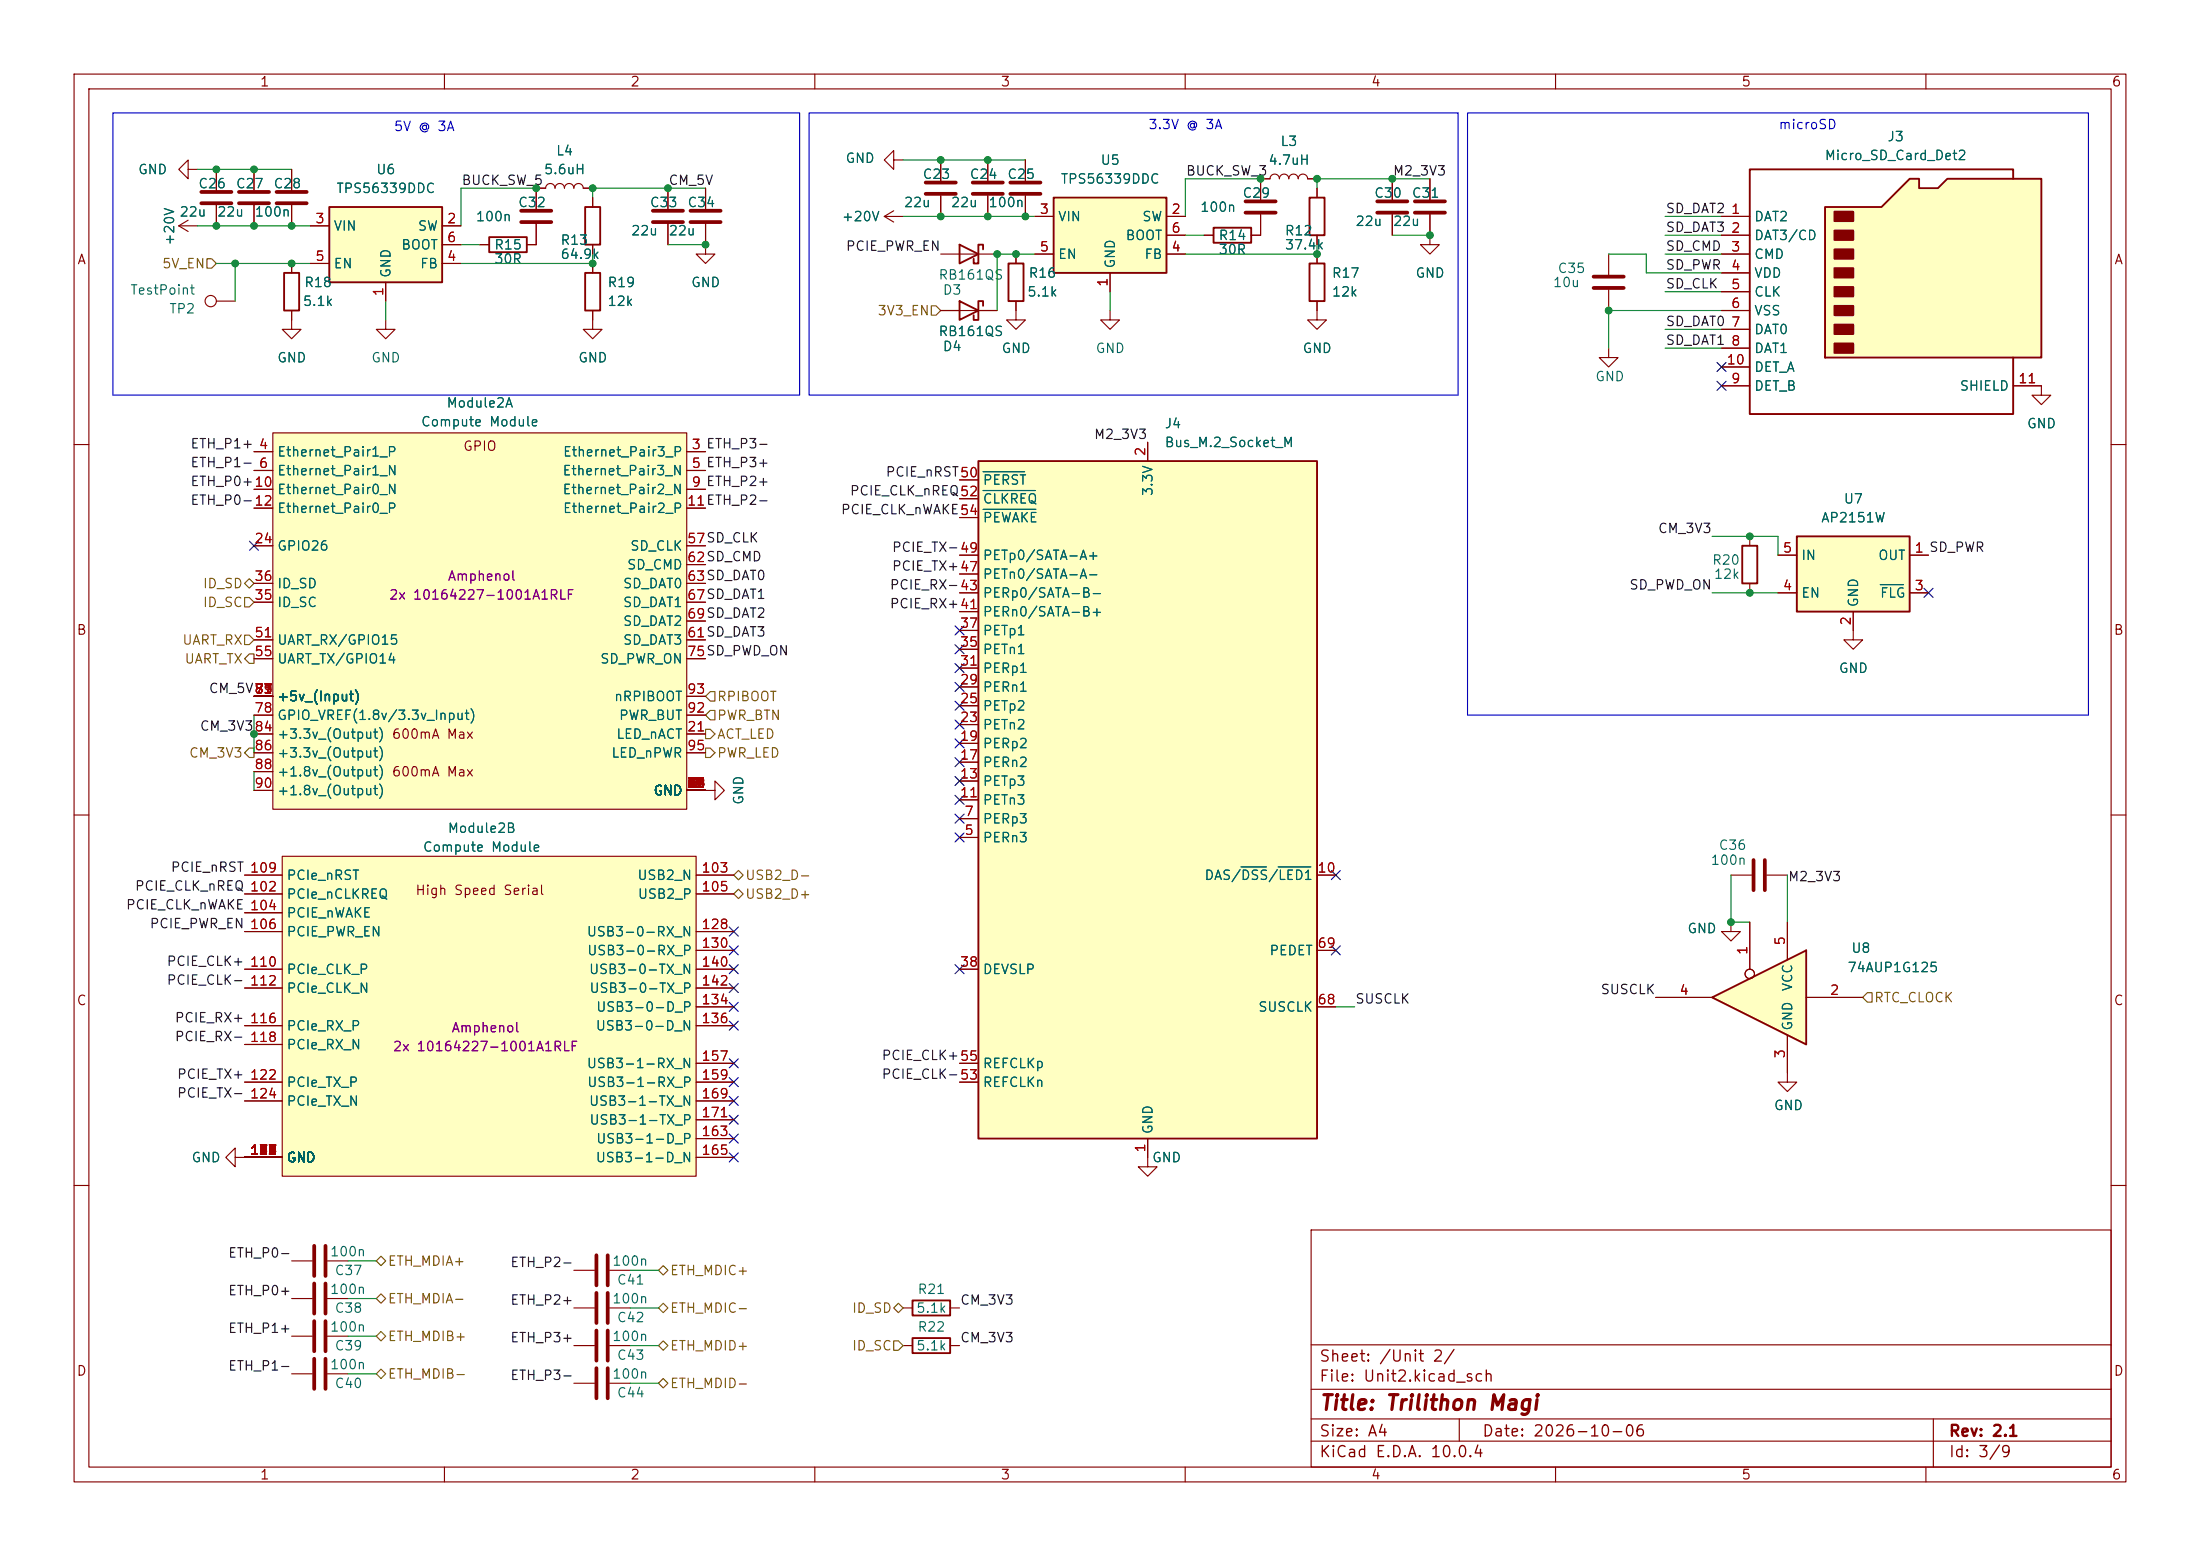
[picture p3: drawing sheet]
<svg xmlns="http://www.w3.org/2000/svg" width="297mm" height="210mm" viewBox="0 0 297 210" stroke-linecap="round" stroke-linejoin="round" font-family="sans-serif">
<g fill="none" stroke="#840000" stroke-width=".15">
<path d="M10 10h277v190h-277zM12 12h273v186h-273zM60 10v2M110 10v2M160 10v2M210 10v2M260 10v2M10 60h2M285 60h2M10 110h2M233.7 118.1h2.8M238.5 118.1h2.8"/>
<path d="M285 110h2M10 160h2M177 166h108v32h-108zM285 160h2M60 198v2M110 198v2M160 198v2M177 194.5h108M177 191.5h108M177 187.5h108M177 181.5h108M197 191.5v3"/>
<path d="M210 198v2M260 198v2M261 191.5v6.5"/>
</g>
<path d="M236.7 116.1v4M238.3 116.1v4" fill="none" stroke="#840000" stroke-width=".51"/>
<path d="M142.2 26.7h15.3v10.1h-15.3z" fill="#ffffc2"/>
<path d="M136.1 35.6h2.1v5h-2.1zM142.2 26.7h15.3v10.1h-15.3zM176.8 35.6h2v5h-2z" fill="none" stroke="#840000" stroke-width=".25"/>
<g fill="none" stroke="#840000" stroke-width=".15">
<path d="M137.2 34.3v1.3M138.4 21.6v2.8M138.4 26.4v2.8M139.7 29.2h2.5M139.7 34.3h2.5M149.9 36.8v2.6M157.5 29.2h2.5M157.5 34.3h2.5M157.5 31.8h2.5M170.2 24.1h1.2a.64 .64 0 0 1 .7-.6 .64 .64 0 0 1 .6 .6 .64 .64 0 0 1 .7-.6 .64 .64 0 0 1 .6 .6 .64 .64 0 0 1 .6-.6 .64 .64 0 0 1 .7 .6 .64 .64 0 0 1 .6-.6 .64 .64 0 0 1 .6 .6h1.3M177.8 34.3v1.3M188 24.1v2.8"/>
<path d="M188 29v2.8M193 29v4h1.3l-1.3 1.3-1.2-1.3h1.2M193 24.1v2.8M137.2 40.6v2.6h1.2l-1.2 1.3-1.3-1.3h1.3M149.9 41.9v1.3h1.2l-1.2 1.3-1.3-1.3h1.3M177.8 40.6v2.6h1.3l-1.3 1.3-1.3-1.3h1.3M233.7 124.5v1.2h1.2l-1.2 1.3-1.3-1.3h1.3M39.4 170.2h2.8M39.4 175.3h2.8M44.2 170.2h2.8M44.2 175.3h2.8"/>
</g>
<path d="M136.4 24.6h4.1M136.4 26.2h4.1M185.9 27.2h4.1M185.9 28.7h4.1M191 27.2h4.1M191 28.7h4.1M42.4 168.1v4.1M42.4 173.2v4.1M43.9 168.1v4.1M43.9 173.2v4.1" fill="none" stroke="#840000" stroke-width=".51"/>
<path d="M231.1 134.6l12.7-6.3v12.7z" fill="#ffffc2"/>
<path d="M231.1 134.6l12.7-6.3v12.7z" fill="none" stroke="#840000" stroke-width=".25"/>
<g fill="none" stroke="#840000" stroke-width=".15">
<path d="M223.5 134.6h7.6M236.2 124.5v6.3M241.3 139.7v6.4h1.3l-1.3 1.2-1.3-1.2h1.3M241.3 124.5v5M243.8 134.6h7.7M154.9 156.2v1.3h1.3l-1.3 1.3-1.2-1.3h1.2M77.5 171.5h2.8M77.5 176.5h2.8M82.3 171.5h2.8M82.3 176.5h2.8M77.5 181.6h2.8M77.5 186.7h2.8"/>
<path d="M82.3 181.6h2.8M82.3 186.7h2.8"/>
<circle cx="236.2" cy="131.4" r=".63"/>
</g>
<path d="M80.5 169.4v4.1M80.5 174.5v4.1M80.5 179.6v4M82 169.4v4.1M82 174.5v4.1M82 179.6v4M80.5 184.7v4M82 184.7v4" fill="none" stroke="#840000" stroke-width=".51"/>
<path d="M132.1 62.2h45.7v91.5h-45.7z" fill="#ffffc2"/>
<path d="M66 32h5.1v2h-5.1zM79 27.9h2v5.1h-2zM79 36.8h2v5.1h-2zM129.5 33l2.6 1.3-2.6 1.3zM132.7 33.7v-.7h-.6v2.6h-.7v-.7M129.5 40.6l2.6 1.3-2.6 1.3zM132.7 41.3v-.7h-.6v2.6h-.7v-.7M132.1 62.2h45.7v91.5h-45.7zM123.2 175.5h5.1v2h-5.1zM123.2 180.6h5.1v2h-5.1z" fill="none" stroke="#840000" stroke-width=".25"/>
<g fill="none" stroke="#840000" stroke-width=".15">
<path d="M25.4 22.9v-1.3l-1.3 1.3 1.3 1.2v-1.2h1.3M64.8 33h1.2M72.4 30.2v2.8h-1.3M72.4 25.4v2.8M80 26.7v1.2M80 33v1.3M80 35.6v1.2M90.2 25.4v2.8M90.2 30.2v2.8M95.2 30.2v4.1h1.3l-1.3 1.3-1.2-1.3h1.2M95.2 25.4v2.8M119.4 29.2l1.2 .8"/>
<path d="M119.4 29.2h2.5M120.6 21.6v-1.3l-1.2 1.3 1.2 1.3v-1.3h1.3M120.6 28.4l-1.2 .8M127 34.3h7.6M127 21.6v2.8M127 26.4v2.8M133.3 21.6v2.8M133.3 26.4v2.8M80 41.9v1.3M127 41.9h7.6M154.9 59.7v2.5M129.5 77.5h2.6"/>
<path d="M129.5 74.9h2.6M129.5 64.8h2.6M129.5 67.3h2.6M129.5 69.9h2.6M129.5 97.8h2.6M129.5 95.3h2.6M129.5 92.7h2.6M129.5 90.2h2.6M129.5 87.6h2.6M129.5 85.1h2.6M129.5 82.6h2.6M129.5 80h2.6"/>
<path d="M129.5 113h2.6M129.5 110.5h2.6M129.5 108h2.6M129.5 105.4h2.6M129.5 102.9h2.6M129.5 100.3h2.6M177.8 118.1h2.5M129.5 130.8h2.6M177.8 135.9h2.5M177.8 128.3h2.5M129.5 146.1h2.6M129.5 143.5h2.6"/>
<path d="M154.9 153.7v2.5M121.9 176.5h1.3M128.3 176.5h1.2M39.4 185.4h2.8M39.4 180.3h2.8M44.2 185.4h2.8M44.2 180.3h2.8M121.9 181.6h1.3M128.3 181.6h1.2"/>
</g>
<path d="M132.7 63.7h5.6M132.7 66.2h7.1M132.7 68.7h7.1M167.5 117h3.5M172.6 117h4.4" fill="none" stroke="#006464" stroke-width=".15"/>
<g fill="none" stroke="#840000" stroke-width=".51">
<path d="M70.4 28.4h4M70.4 30h4M88.1 28.4h4.1M88.1 30h4.1M93.2 28.4h4.1M93.2 30h4.1M125 24.6h4M125 26.2h4M131.3 24.6h4.1M131.3 26.2h4.1M42.4 178.3v4.1M43.9 178.3v4.1"/>
<path d="M42.4 183.4v4.1M43.9 183.4v4.1"/>
</g>
<path d="M38.1 115.6h55.9v43.2h-55.9z" fill="#ffffc2"/>
<g fill="none" stroke="#840000" stroke-width=".15">
<path d="M162.6 31.8h1.2M170.2 29v2.8h-1.3M170.2 24.1v2.8M177.8 25.4v1.3M177.8 31.8v1.2M80 43.2v1.3h1.3l-1.3 1.2-1.3-1.2h1.3M236.2 72.4v1.3M236.2 78.7v1.3M250.2 85.1v1.3h1.3l-1.3 1.2-1.3-1.2h1.3M33 118.1h5.1M38.1 115.6h55.9v43.2h-55.9zM94 118.1h5.1"/>
<path d="M33 120.7h5.1M33 123.2h5.1M33 125.7h5.1M33 130.8h5.1M33 133.4h5.1M33 138.4h5.1M94 120.7h5.1M94 125.7h5.1M94 130.8h5.1M94 133.4h5.1M94 138.4h5.1M94 128.3h5.1"/>
<path d="M94 135.9h5.1M31.7 156.2v-1.3l-1.2 1.3 1.2 1.3v-1.3h6.4M33 141h5.1M33 146.1h5.1M33 148.6h5.1M94 156.2h5.1M94 146.1h5.1M94 148.6h5.1M94 143.5h5.1M94 153.7h5.1M94 151.1h5.1"/>
</g>
<path d="M163.8 30.7h5.1v2.1h-5.1zM176.8 26.7h2v5.1h-2zM235.2 73.7h2v5h-2z" fill="none" stroke="#840000" stroke-width=".25"/>
<path d="M168.1 27.2h4.1M168.1 28.7h4.1" fill="none" stroke="#840000" stroke-width=".51"/>
<path d="M242.6 72.4h15.2v10.2h-15.2z" fill="#ffffc2"/>
<path d="M242.6 72.4h15.2v10.2h-15.2z" fill="none" stroke="#840000" stroke-width=".25"/>
<g fill="none" stroke="#840000" stroke-width=".15">
<path d="M34.3 22.9v2.8M34.3 27.7v2.8M217.2 34.3v2.8M217.2 39.1v2.8M29.2 40.6h2.5M217.2 47v1.3h1.2l-1.2 1.2-1.3-1.2h1.3M275.6 52.1v1.2h1.3l-1.3 1.3-1.3-1.3h1.3M240 74.9h2.6M257.8 74.9h2.5M240 80h2.6M250.2 82.6v2.5M257.8 80h2.5"/>
<circle cx="28.4" cy="40.6" r=".76"/>
</g>
<path d="M253.8 78.9h3.2" fill="none" stroke="#006464" stroke-width=".15"/>
<path d="M32.3 25.9h4M32.3 27.4h4M215.1 37.3h4.1M215.1 38.9h4.1" fill="none" stroke="#840000" stroke-width=".51"/>
<path d="M246.4 27.9h7.6l3.8-3.8h1.3v1.3h2.5l1.3-1.3h12.7v24.2h-29.2z" fill="#ffffc2"/>
<path d="M246.4 27.9h7.6l3.8-3.8h1.3v1.3h2.5l1.3-1.3h12.7v24.2h-29.2zM271.8 24.1v-1.2h-35.6v33h35.6v-7.6" fill="none" stroke="#840000" stroke-width=".25"/>
<g fill="#840000" stroke="#840000" stroke-width=".25">
<path d="M247.6 28.6h2.6v1.2h-2.6z"/>
<path d="M247.6 31.1h2.6v1.3h-2.6z"/>
<path d="M247.6 33.7h2.6v1.2h-2.6z"/>
<path d="M247.6 36.2h2.6v1.3h-2.6z"/>
<path d="M247.6 38.7h2.6v1.3h-2.6z"/>
<path d="M247.6 41.3h2.6v1.2h-2.6z"/>
<path d="M247.6 43.8h2.6v1.3h-2.6z"/>
<path d="M247.6 46.4h2.6v1.2h-2.6z"/>
</g>
<g fill="none" stroke="#840000" stroke-width=".15">
<path d="M24.1 30.5l1.3 .7M24.1 30.5h2.6M25.4 29.7l-1.3 .8M39.4 22.9v2.8M39.4 27.7v2.8M72.4 25.4h1.3a.64 .64 0 0 1 .6-.6 .64 .64 0 0 1 .6 .6 .64 .64 0 0 1 .7-.6 .64 .64 0 0 1 .6 .6 .64 .64 0 0 1 .6-.6 .64 .64 0 0 1 .7 .6 .64 .64 0 0 1 .6-.6 .64 .64 0 0 1 .6 .6h1.3M232.4 29.2h3.8M232.4 31.8h3.8M232.4 34.3h3.8M232.4 36.8h3.8M232.4 39.4h3.8M39.4 43.2v1.3h1.2l-1.2 1.2-1.3-1.2h1.3"/>
<path d="M52.1 43.2v1.3h1.2l-1.2 1.2-1.3-1.2h1.3M232.4 41.9h3.8M232.4 44.5h3.8M232.4 47h3.8M232.4 52.1h3.8M232.4 49.5h3.8M271.8 52.1h3.8M95.2 106.7h1.3v1.3l1.3-1.3-1.3-1.3v1.3"/>
</g>
<path d="M37.3 25.9h4.1M37.3 27.4h4.1" fill="none" stroke="#840000" stroke-width=".51"/>
<path d="M36.8 58.4h55.9v50.8h-55.9z" fill="#ffffc2"/>
<g fill="none" stroke="#840000" stroke-width=".15">
<path d="M29.2 22.9v2.8M29.2 27.7v2.8M39.4 35.6v1.2M36.8 58.4h55.9v50.8h-55.9zM39.4 41.9v1.3M34.3 61h2.5M34.3 63.5h2.5M34.3 66h2.5M34.3 68.6h2.5M34.3 73.7h2.5M34.3 78.7h2.5M92.7 61h2.5"/>
<path d="M92.7 63.5h2.5M92.7 66h2.5M92.7 68.6h2.5M92.7 73.7h2.5M92.7 78.7h2.5M92.7 76.2h2.5M34.3 99.1h2.5M34.3 81.3h2.5M34.3 86.4h2.5M34.3 88.9h2.5M34.3 94h2.5M34.3 96.5h2.5"/>
<path d="M92.7 99.1h2.5M92.7 81.3h2.5M92.7 86.4h2.5M92.7 88.9h2.5M92.7 83.8h2.5M92.7 94h2.5M92.7 96.5h2.5M34.3 106.7h2.5M34.3 101.6h2.5M34.3 104.1h2.5M92.7 106.7h2.5M92.7 101.6h2.5"/>
</g>
<path d="M27.2 25.9h4M27.2 27.4h4" fill="none" stroke="#840000" stroke-width=".51"/>
<path d="M38.4 36.8h2v5.1h-2z" fill="none" stroke="#840000" stroke-width=".25"/>
<path d="M44.4 27.9h15.3v10.2h-15.3z" fill="#ffffc2"/>
<path d="M44.4 27.9h15.3v10.2h-15.3z" fill="none" stroke="#840000" stroke-width=".25"/>
<g fill="none" stroke="#840000" stroke-width=".15">
<path d="M29.2 22.9v2.8M29.2 27.7v2.8M34.3 22.9v2.8M34.3 27.7v2.8M39.4 22.9v2.8M39.4 27.7v2.8M39.4 35.6v1.2M41.9 30.5h2.5M41.9 35.6h2.5M52.1 38.1v2.5M59.7 30.5h2.5M59.7 35.6h2.5"/>
<path d="M59.7 33h2.5M64.8 33h1.2M72.4 30.2v2.8h-1.3M73.7 25.4h-1.3v2.8M78.7 25.4h1.3M80 26.7v1.2M80 33v1.3M80 35.6v1.2M90.2 25.4v2.8M90.2 30.2v2.8M95.2 25.4v2.8M95.2 30.2v2.8"/>
<path d="M127 21.6v2.8M127 26.4v2.8M133.3 21.6v2.8M133.3 26.4v2.8M137.2 34.3v1.3M138.4 21.6v2.8M138.4 26.4v2.8M139.7 29.2h2.5M139.7 34.3h2.5M149.9 36.8v2.6M157.5 29.2h2.5M157.5 31.8h2.5"/>
<path d="M157.5 34.3h2.5M162.6 31.8h1.2M170.2 29v2.8h-1.3M171.4 24.1h-1.2v2.8M176.5 24.1h1.3M177.8 25.4v1.3M177.8 31.8v1.2M177.8 34.3v1.3M188 24.1v2.8M188 29v2.8M193 24.1v2.8M193 29v2.8"/>
<path d="M232.4 29.2h3.8M232.4 31.8h3.8M232.4 34.3h3.8M232.4 36.8h3.8M232.4 39.4h3.8M39.4 41.9v1.3M80 41.9v1.3M127 41.9h2.5M132.1 41.9h2.5M137.2 40.6v1.3M154.9 59.7v2.5M177.8 40.6v1.3"/>
<path d="M232.4 41.9h3.8M232.4 44.5h3.8M232.4 47h3.8M232.4 52.1h3.8M232.4 49.5h3.8M271.8 52.1h3.8M34.3 61h2.5M34.3 63.5h2.5M34.3 66h2.5M34.3 68.6h2.5M34.3 73.7h2.5M34.3 78.7h2.5"/>
<path d="M92.7 61h2.5M92.7 63.5h2.5M92.7 66h2.5M92.7 68.6h2.5M92.7 73.7h2.5M92.7 78.7h2.5M92.7 76.2h2.5M129.5 74.9h2.6M129.5 77.5h2.6M129.5 64.8h2.6M129.5 67.3h2.6M129.5 69.9h2.6"/>
<path d="M240 74.9h2.6M257.8 74.9h2.5M34.3 99.1h2.5M34.3 81.3h2.5M34.3 86.4h2.5M34.3 88.9h2.5M34.3 94h2.5M34.3 96.5h2.5M92.7 99.1h2.5M92.7 81.3h2.5M92.7 86.4h2.5M92.7 88.9h2.5"/>
<path d="M92.7 83.8h2.5M92.7 94h2.5M92.7 96.5h2.5M129.5 80h2.6M129.5 97.8h2.6M129.5 95.3h2.6M129.5 92.7h2.6M129.5 90.2h2.6M129.5 87.6h2.6M129.5 85.1h2.6M129.5 82.6h2.6M240 80h2.6"/>
<path d="M250.2 82.6v2.5M257.8 80h2.5M33 118.1h5.1M34.3 106.7h2.5M34.3 101.6h2.5M34.3 104.1h2.5M92.7 106.7h2.5M92.7 101.6h2.5M94 118.1h5.1M129.5 113h2.6M129.5 110.5h2.6M129.5 108h2.6"/>
<path d="M129.5 105.4h2.6M129.5 102.9h2.6M129.5 100.3h2.6M177.8 118.1h2.5M33 130.8h5.1M33 120.7h5.1M33 123.2h5.1M33 125.7h5.1M33 133.4h5.1M33 138.4h5.1M94 130.8h5.1M94 135.9h5.1"/>
<path d="M94 128.3h5.1M94 120.7h5.1M94 125.7h5.1M94 133.4h5.1M94 138.4h5.1M129.5 130.8h2.6M177.8 135.9h2.5M177.8 128.3h2.5M223.5 134.6h7.6M236.2 124.5v6.3M241.3 124.5v5M241.3 139.7v5.1"/>
<path d="M243.8 134.6h7.7M33 146.1h5.1M33 156.2h5.1M33 141h5.1M33 148.6h5.1M94 146.1h5.1M94 143.5h5.1M94 156.2h5.1M94 148.6h5.1M94 153.7h5.1M94 151.1h5.1M129.5 146.1h2.6"/>
<path d="M129.5 143.5h2.6M154.9 153.7v2.5"/>
<circle cx="236.2" cy="131.4" r=".63"/>
</g>
<g fill="none" stroke="#725600" stroke-width=".15">
<path d="M27.9 34.9h.7l.6 .7-.6 .6h-.7zM125.7 41.3h.7l.6 .6-.6 .6h-.7zM33 78.7l.7-.6 .6 .6-.6 .7zM33 85.7h.7l.6 .7-.6 .6h-.7zM33 80.6h.7l.6 .7-.6 .6h-.7zM33.7 88.3h.6v1.2h-.6l-.7-.6zM95.2 98.4h.7l.6 .7-.6 .6h-.7zM95.9 93.3h.6v1.3h-.6l-.7-.6zM95.9 95.9h.6v1.3h-.6l-.7-.7zM33.7 101h.6v1.2h-.6l-.7-.6zM95.2 101h.7l.6 .6-.6 .6h-.7zM99.1 118.1l.6-.6 .6 .6-.6 .6z"/>
<path d="M99.1 120.7l.6-.7 .6 .7-.6 .6zM252.1 134h.6v1.3h-.6l-.6-.7zM50.8 170.2l.6-.7 .7 .7-.7 .6zM50.8 175.3l.6-.7 .7 .7-.7 .6zM88.9 171.5l.6-.7 .7 .7-.7 .6zM88.9 176.5l.6-.6 .7 .6-.7 .7zM120.6 176.5l.7-.6 .6 .6-.6 .7zM50.8 180.3l.6-.6 .7 .6-.7 .7zM50.8 185.4l.6-.6 .7 .6-.7 .7zM88.9 186.7l.6-.6 .7 .6-.7 .6zM88.9 181.6l.6-.6 .7 .6-.7 .6zM120.6 181h.7l.6 .6-.6 .6h-.7z"/>
</g>
<g fill="none" stroke="#009600" stroke-width=".15">
<path d="M26.7 30.5h15.2M26.7 22.9h12.7M29.2 35.6h12.7M31.7 35.6v5M62.2 33h2.6M72.4 25.4h-10.2v5.1M80 34.3v1.3h-17.8M90.2 33h5M95.2 25.4h-15.2v1.3M121.9 29.2h17.8M121.9 21.6h16.5M139.7 34.3h-5.1v7.6"/>
<path d="M149.9 39.4v2.5M160 31.8h2.6M170.2 24.1h-10.2v5.1M177.8 33v1.3h-17.8M188 31.8h5M193 24.1h-15.2v1.3M217.2 34.3h5v2.5h10.2M224.8 31.8h7.6M224.8 29.2h7.6M224.8 34.3h7.6M224.8 39.4h7.6M52.1 40.6v2.6"/>
<path d="M224.8 47h7.6M224.8 44.5h7.6M232.4 41.9h-15.2v5.1M231.1 72.4h8.9v2.5M34.3 96.5v5.1M231.1 80h8.9M34.3 104.1v2.6M233.7 118.1v6.4h2.5M241.3 118.1v6.4M180.3 135.9h2.6M47 170.2h3.8M47 175.3h3.8"/>
<path d="M85.1 171.5h3.8M85.1 176.5h3.8M47 180.3h3.8M47 185.4h3.8M85.1 181.6h3.8M85.1 186.7h3.8"/>
</g>
<g fill="none" stroke="#000084" stroke-width=".15">
<path d="M231.8 48.9l1.2 1.2M231.8 51.5l1.2 1.2M233 48.9l-1.2 1.2M233 51.5l-1.2 1.2M33.7 73.1l1.2 1.2M34.9 73.1l-1.2 1.2M259.7 79.4l1.3 1.2M261 79.4l-1.3 1.2M128.9 97.2l1.2 1.2M128.9 87l1.2 1.2M128.9 92.1l1.2 1.2M128.9 94.6l1.2 1.3"/>
<path d="M128.9 89.6l1.2 1.2M128.9 84.5l1.2 1.2M128.9 99.7l1.2 1.2M130.1 97.2l-1.2 1.2M130.1 87l-1.2 1.2M130.1 92.1l-1.2 1.2M130.1 94.6l-1.2 1.3M130.1 89.6l-1.2 1.2M130.1 84.5l-1.2 1.2M130.1 99.7l-1.2 1.2M128.9 112.4l1.2 1.2M128.9 109.9l1.2 1.2"/>
<path d="M128.9 102.3l1.2 1.2M128.9 104.8l1.2 1.2M128.9 107.3l1.2 1.3M130.1 102.3l-1.2 1.2M130.1 112.4l-1.2 1.2M130.1 107.3l-1.2 1.3M130.1 109.9l-1.2 1.2M130.1 104.8l-1.2 1.2M179.7 117.5l1.2 1.2M180.9 117.5l-1.2 1.2M98.5 127.7l1.2 1.2M98.5 132.7l1.2 1.3"/>
<path d="M98.5 130.2l1.2 1.2M98.5 125.1l1.2 1.2M98.5 135.3l1.2 1.2M98.5 137.8l1.2 1.2M99.7 127.7l-1.2 1.2M99.7 125.1l-1.2 1.2M99.7 130.2l-1.2 1.2M99.7 132.7l-1.2 1.3M99.7 135.3l-1.2 1.2M99.7 137.8l-1.2 1.2M128.9 130.2l1.2 1.2M130.1 130.2l-1.2 1.2"/>
<path d="M179.7 127.7l1.2 1.2M180.9 127.7l-1.2 1.2M98.5 148l1.2 1.2M98.5 155.6l1.2 1.2M98.5 153.1l1.2 1.2M98.5 150.5l1.2 1.2M98.5 142.9l1.2 1.2M98.5 145.4l1.2 1.3M99.7 148l-1.2 1.2M99.7 155.6l-1.2 1.2M99.7 153.1l-1.2 1.2M99.7 150.5l-1.2 1.2"/>
<path d="M99.7 142.9l-1.2 1.2M99.7 145.4l-1.2 1.3"/>
</g>
<path d="M15.2 15.2h92.7v38.1h-92.7zM109.2 15.2h87.6v38.1h-87.6zM198.1 15.2h83.8v81.3h-83.8z" fill="none" stroke="#0000c2" stroke-width=".15"/>
<path d="M132.7 63.7h5.6M132.7 66.2h7.1M132.7 68.7h7.1M253.8 78.9h3.2M167.5 117h3.5M172.6 117h4.4" fill="none" stroke="#006464" stroke-width=".15"/>
<g fill="#009600" stroke="#009600" stroke-width=".14">
<circle cx="217.2" cy="41.9" r=".46"/>
<circle cx="170.2" cy="24.1" r=".46"/>
<circle cx="177.8" cy="24.1" r=".46"/>
<circle cx="177.8" cy="34.3" r=".46"/>
<circle cx="188" cy="24.1" r=".46"/>
<circle cx="193" cy="31.8" r=".46"/>
<circle cx="236.2" cy="80" r=".46"/>
<circle cx="236.2" cy="72.4" r=".46"/>
<circle cx="233.7" cy="124.5" r=".46"/>
<circle cx="133.3" cy="21.6" r=".46"/>
<circle cx="138.4" cy="29.2" r=".46"/>
<circle cx="134.6" cy="34.3" r=".46"/>
<circle cx="133.3" cy="29.2" r=".46"/>
<circle cx="137.2" cy="34.3" r=".46"/>
<circle cx="80" cy="35.6" r=".46"/>
<circle cx="80" cy="25.4" r=".46"/>
<circle cx="90.2" cy="25.4" r=".46"/>
<circle cx="127" cy="21.6" r=".46"/>
<circle cx="95.2" cy="33" r=".46"/>
<circle cx="127" cy="29.2" r=".46"/>
<circle cx="72.4" cy="25.4" r=".46"/>
<circle cx="34.3" cy="99.1" r=".46"/>
<circle cx="31.7" cy="35.6" r=".46"/>
<circle cx="34.3" cy="30.5" r=".46"/>
<circle cx="39.4" cy="35.6" r=".46"/>
<circle cx="39.4" cy="30.5" r=".46"/>
<circle cx="29.2" cy="30.5" r=".46"/>
<circle cx="29.2" cy="22.9" r=".46"/>
<circle cx="34.3" cy="22.9" r=".46"/>
</g>
<text font-size="2" fill="#840000" x="178" y="190.8">Title: Trilithon Magi</text>
<g font-size="1.5" fill="#840000">
<text x="178" y="184.2">Sheet: /Unit 2/</text>
<text x="178" y="186.9">File: Unit2.kicad_sch</text>
<text x="178" y="197.1">KiCad E.D.A. 10.0.4</text>
<text x="178" y="194.3">Size: A4</text>
<text x="200" y="194.3">Date: 2026-10-06</text>
<text x="263" y="194.3">Rev: 2.1</text>
<text x="263" y="197.1">Id: 3/9</text>
</g>
<g font-size="1.3" fill="#840000">
<text x="35" y="12">1</text>
<text x="85" y="12">2</text>
<text x="135" y="12">3</text>
<text x="185" y="12">4</text>
<text x="235" y="12">5</text>
<text x="285" y="12">6</text>
<text x="10.3" y="36">A</text>
<text x="285.3" y="36">A</text>
<text x="62.4" y="61.2">GPIO</text>
<text x="10.3" y="86">B</text>
<text x="285.3" y="86">B</text>
<text x="56" y="121.1">High Speed Serial</text>
<text x="10.3" y="136">C</text>
<text x="285.3" y="136">C</text>
<text x="10.3" y="186">D</text>
<text x="285.3" y="186">D</text>
<text x="35" y="200">1</text>
<text x="85" y="200">2</text>
<text x="135" y="200">3</text>
<text x="185" y="200">4</text>
<text x="235" y="200">5</text>
<text x="285" y="200">6</text>
</g>
<g font-size="1.3" fill="#0000c2">
<text x="154.9" y="17.8">3.3V @ 3A</text>
<text x="240" y="17.8">microSD</text>
<text x="53.1" y="18">5V @ 3A</text>
</g>
<g font-size="1.3" fill="#006464">
<text x="18.6" y="23.8">GND</text>
<text x="50.7" y="23.8">U6</text>
<text x="73.3" y="23.8">5.6uH</text>
<text x="75" y="21.3">L4</text>
<text x="114.1" y="22.3">GND</text>
<text x="148.5" y="22.6">U5</text>
<text x="171.1" y="22.6">4.7uH</text>
<text x="172.8" y="20">L3</text>
<text x="246.2" y="21.9">Micro_SD_Card_Det2</text>
<text x="254.7" y="19.4">J3</text>
<text x="24.1" y="29.5">22u</text>
<text x="26.7" y="25.7">C26</text>
<text x="29.2" y="29.5">22u</text>
<text x="31.8" y="25.7">C27</text>
<text x="34.3" y="29.5">100n</text>
<text x="36.8" y="25.7">C28</text>
<text x="45.3" y="26.4">TPS56339DDC</text>
<text x="69.9" y="28.3">C32</text>
<text x="87.6" y="28.3">C33</text>
<text x="92.7" y="28.3">C34</text>
<text x="121.9" y="28.3">22u</text>
<text x="124.5" y="24.5">C23</text>
<text x="128.3" y="28.3">22u</text>
<text x="130.8" y="24.5">C24</text>
<text x="133.4" y="28.3">100n</text>
<text x="135.9" y="24.5">C25</text>
<text x="143.1" y="25.1">TPS56339DDC</text>
<text x="161.9" y="28.9">100n</text>
<text x="167.6" y="27">C29</text>
<text x="185.4" y="27">C30</text>
<text x="190.5" y="27">C31</text>
<text x="23.8" y="33.2" transform="rotate(-90 23.8 33.2)">+20V</text>
<text x="45" y="31.5">VIN</text>
<text x="54.1" y="34">BOOT</text>
<text x="56.3" y="31.5">SW</text>
<text x="64.1" y="30.2">100n</text>
<text x="66.6" y="34">R15</text>
<text x="66.6" y="35.9">30R</text>
<text x="75.6" y="33.4">R13</text>
<text x="75.6" y="35.3">64.9k</text>
<text x="85.1" y="32.1">22u</text>
<text x="90.2" y="32.1">22u</text>
<text x="113.5" y="30.2">+20V</text>
<text x="142.7" y="30.2">VIN</text>
<text x="142.7" y="35.3">EN</text>
<text x="151.9" y="32.7">BOOT</text>
<text x="154.1" y="30.2">SW</text>
<text x="154.4" y="35.3">FB</text>
<text x="164.4" y="32.7">R14</text>
<text x="164.4" y="34.6">30R</text>
<text x="173.4" y="32.1">R12</text>
<text x="173.4" y="34">37.4k</text>
<text x="182.9" y="30.8">22u</text>
<text x="188" y="30.8">22u</text>
<text x="236.7" y="30.2">DAT2</text>
<text x="236.7" y="32.7">DAT3/CD</text>
<text x="236.7" y="35.3">CMD</text>
<text x="17.5" y="40.1">TestPoint</text>
<text x="40.8" y="41.6">5.1k</text>
<text x="41" y="39.1">R18</text>
<text x="45" y="36.5">EN</text>
<text x="53" y="37.6" transform="rotate(-90 53 37.6)">GND</text>
<text x="56.6" y="36.5">FB</text>
<text x="81.9" y="41.6">12k</text>
<text x="81.9" y="39.1">R19</text>
<text x="93.2" y="39.1">GND</text>
<text x="126.6" y="38.1">RB161QS</text>
<text x="127.2" y="40.1">D3</text>
<text x="138.6" y="40.3">5.1k</text>
<text x="138.8" y="37.8">R16</text>
<text x="150.8" y="36.3" transform="rotate(-90 150.8 36.3)">GND</text>
<text x="179.7" y="40.3">12k</text>
<text x="179.7" y="37.8">R17</text>
<text x="191" y="37.8">GND</text>
<text x="209.6" y="39.1">10u</text>
<text x="210.2" y="37.2">C35</text>
<text x="236.7" y="37.8">VDD</text>
<text x="236.7" y="40.3">CLK</text>
<text x="22.8" y="42.6">TP2</text>
<text x="126.6" y="45.7">RB161QS</text>
<text x="127.2" y="47.7">D4</text>
<text x="135.1" y="48">GND</text>
<text x="147.8" y="48">GND</text>
<text x="175.8" y="48">GND</text>
<text x="236.7" y="42.9">VSS</text>
<text x="236.7" y="45.4">DAT0</text>
<text x="236.7" y="48">DAT1</text>
<text x="37.3" y="49.2">GND</text>
<text x="50" y="49.2">GND</text>
<text x="78" y="49.2">GND</text>
<text x="215.3" y="51.8">GND</text>
<text x="236.7" y="53">DET_B</text>
<text x="236.7" y="50.5">DET_A</text>
<text x="264.5" y="53">SHIELD</text>
<text x="56.7" y="57.9">Compute Module</text>
<text x="60.2" y="55.3">Module2A</text>
<text x="157.1" y="58.1">J4</text>
<text x="273.6" y="58.1">GND</text>
<text x="37.3" y="61.9">Ethernet_Pair1_P</text>
<text x="37.3" y="64.5">Ethernet_Pair1_N</text>
<text x="75.9" y="64.5">Ethernet_Pair3_N</text>
<text x="75.9" y="61.9">Ethernet_Pair3_P</text>
<text x="132.6" y="65.7">PERST</text>
<text x="157.1" y="60.7">Bus_M.2_Socket_M</text>
<text x="37.3" y="67">Ethernet_Pair0_N</text>
<text x="37.3" y="69.6">Ethernet_Pair0_P</text>
<text x="75.9" y="67">Ethernet_Pair2_N</text>
<text x="75.9" y="69.6">Ethernet_Pair2_P</text>
<text x="132.6" y="68.3">CLKREQ</text>
<text x="132.6" y="70.8">PEWAKE</text>
<text x="155.9" y="67.1" transform="rotate(-90 155.9 67.1)">3.3V</text>
<text x="245.8" y="70.8">AP2151W</text>
<text x="248.8" y="68.3">U7</text>
<text x="37.3" y="74.6">GPIO26</text>
<text x="84.6" y="77.2">SD_CMD</text>
<text x="85" y="74.6">SD_CLK</text>
<text x="132.6" y="75.9">PETp0/SATA-A+</text>
<text x="231" y="76.5">R20</text>
<text x="243.1" y="75.9">IN</text>
<text x="253.5" y="75.9">OUT</text>
<text x="37.3" y="82.3">ID_SC</text>
<text x="37.3" y="79.7">ID_SD</text>
<text x="84" y="79.7">SD_DAT0</text>
<text x="84" y="82.3">SD_DAT1</text>
<text x="132.6" y="83.5">PERn0/SATA-B+</text>
<text x="132.6" y="81">PERp0/SATA-B-</text>
<text x="132.6" y="78.4">PETn0/SATA-A-</text>
<text x="231.3" y="78.4">12k</text>
<text x="243.1" y="81">EN</text>
<text x="251.2" y="82" transform="rotate(-90 251.2 82)">GND</text>
<text x="253.7" y="81">FLG</text>
<text x="37.3" y="87.3">UART_RX/GPIO15</text>
<text x="37.3" y="89.9">UART_TX/GPIO14</text>
<text x="80.9" y="89.9">SD_PWR_ON</text>
<text x="84" y="87.3">SD_DAT3</text>
<text x="84" y="84.8">SD_DAT2</text>
<text x="132.6" y="88.6">PETn1</text>
<text x="132.6" y="86.1">PETp1</text>
<text x="37.3" y="95">+5v_(Input)</text>
<text x="82.8" y="95">nRPIBOOT</text>
<text x="132.6" y="93.7">PERn1</text>
<text x="132.6" y="91.1">PERp1</text>
<text x="248.2" y="91.1">GND</text>
<text x="37.3" y="97.5">GPIO_VREF(1.8v/3.3v_Input)</text>
<text x="37.3" y="100">+3.3v_(Output) 600mA Max</text>
<text x="37.3" y="100">+3.3v_(Output)</text>
<text x="83.1" y="100">LED_nACT</text>
<text x="83.5" y="97.5">PWR_BUT</text>
<text x="132.6" y="101.3">PERp2</text>
<text x="132.6" y="98.8">PETn2</text>
<text x="132.6" y="96.2">PETp2</text>
<text x="37.3" y="102.6">+3.3v_(Output)</text>
<text x="37.3" y="105.1">+1.8v_(Output) 600mA Max</text>
<text x="37.3" y="107.7">+1.8v_(Output)</text>
<text x="37.3" y="105.1">+1.8v_(Output)</text>
<text x="82.4" y="102.6">LED_nPWR</text>
<text x="88.1" y="107.7">GND</text>
<text x="132.6" y="106.4">PETp3</text>
<text x="132.6" y="103.8">PERn2</text>
<text x="60.4" y="112.7">Module2B</text>
<text x="100.7" y="108.7" transform="rotate(-90 100.7 108.7)">GND</text>
<text x="132.6" y="111.5">PERp3</text>
<text x="132.6" y="108.9">PETn3</text>
<text x="38.6" y="119.1">PCIe_nRST</text>
<text x="57" y="115.3">Compute Module</text>
<text x="86" y="119.1">USB2_N</text>
<text x="132.6" y="114">PERn3</text>
<text x="162.5" y="119.1">DAS/DSS/LED1</text>
<text x="230.8" y="117">100n</text>
<text x="231.9" y="115">C36</text>
<text x="38.6" y="121.6">PCIe_nCLKREQ</text>
<text x="38.6" y="124.2">PCIE_nWAKE</text>
<text x="86" y="121.6">USB2_P</text>
<text x="38.6" y="126.7">PCIE_PWR_EN</text>
<text x="38.6" y="131.8">PCIe_CLK_P</text>
<text x="79.1" y="126.7">USB3-0-RX_N</text>
<text x="79.2" y="129.2">USB3-0-RX_P</text>
<text x="79.4" y="131.8">USB3-0-TX_N</text>
<text x="132.6" y="131.8">DEVSLP</text>
<text x="171.3" y="129.2">PEDET</text>
<text x="227.7" y="126.3">GND</text>
<text x="249.3" y="131.5">74AUP1G125</text>
<text x="249.8" y="128.9">U8</text>
<text x="38.6" y="134.3">PCIe_CLK_N</text>
<text x="79.5" y="134.3">USB3-0-TX_P</text>
<text x="80.4" y="136.9">USB3-0-D_P</text>
<text x="169.8" y="136.9">SUSCLK</text>
<text x="242.3" y="133.9" transform="rotate(-90 242.3 133.9)">VCC</text>
<text x="38.6" y="139.4">PCIe_RX_P</text>
<text x="38.6" y="141.9">PCIe_RX_N</text>
<text x="80.3" y="139.4">USB3-0-D_N</text>
<text x="242.3" y="139.2" transform="rotate(-90 242.3 139.2)">GND</text>
<text x="38.6" y="147">PCIe_TX_P</text>
<text x="38.6" y="149.6">PCIe_TX_N</text>
<text x="79.1" y="144.5">USB3-1-RX_N</text>
<text x="79.2" y="147">USB3-1-RX_P</text>
<text x="79.4" y="149.6">USB3-1-TX_N</text>
<text x="132.6" y="147">REFCLKn</text>
<text x="132.6" y="144.5">REFCLKp</text>
<text x="79.5" y="152.1">USB3-1-TX_P</text>
<text x="80.4" y="154.6">USB3-1-D_P</text>
<text x="155.9" y="153.2" transform="rotate(-90 155.9 153.2)">GND</text>
<text x="239.4" y="150.1">GND</text>
<text x="25.8" y="157.2">GND</text>
<text x="38.6" y="157.2">GND</text>
<text x="80.3" y="157.2">USB3-1-D_N</text>
<text x="155.4" y="157.2">GND</text>
<text x="44.5" y="169.9">100n</text>
<text x="45.1" y="172.4">C37</text>
<text x="82.6" y="171.2">100n</text>
<text x="83.2" y="173.7">C41</text>
<text x="44.5" y="175">100n</text>
<text x="45.1" y="177.5">C38</text>
<text x="82.6" y="176.2">100n</text>
<text x="83.2" y="178.8">C42</text>
<text x="123.6" y="177.5">5.1k</text>
<text x="123.8" y="175">R21</text>
<text x="44.5" y="185.1">100n</text>
<text x="44.5" y="180">100n</text>
<text x="45.1" y="182.6">C39</text>
<text x="82.6" y="181.3">100n</text>
<text x="83.2" y="183.9">C43</text>
<text x="123.6" y="182.6">5.1k</text>
<text x="123.8" y="180">R22</text>
<text x="45.1" y="187.7">C40</text>
<text x="82.6" y="186.4">100n</text>
<text x="83.2" y="188.9">C44</text>
</g>
<g font-size="1.3" fill="#0f0f0f">
<text x="62.2" y="25.3">BUCK_SW_5</text>
<text x="90.2" y="25.3">CM_5V</text>
<text x="160" y="24">BUCK_SW_3</text>
<text x="188" y="24">M2_3V3</text>
<text x="224.8" y="29.1">SD_DAT2</text>
<text x="114.1" y="34.2">PCIE_PWR_EN</text>
<text x="224.8" y="34.2">SD_CMD</text>
<text x="224.8" y="31.6">SD_DAT3</text>
<text x="224.8" y="36.7">SD_PWR</text>
<text x="224.8" y="39.2">SD_CLK</text>
<text x="224.8" y="46.9">SD_DAT1</text>
<text x="224.8" y="44.3">SD_DAT0</text>
<text x="147.6" y="59.6">M2_3V3</text>
<text x="25.6" y="65.9">ETH_P0+10</text>
<text x="25.6" y="63.4">ETH_P1- 6</text>
<text x="25.6" y="60.8">ETH_P1+ 4</text>
<text x="119.5" y="64.6">PCIE_nRST50</text>
<text x="25.6" y="68.5">ETH_P0-12</text>
<text x="113.4" y="69.7">PCIE_CLK_nWAKE54</text>
<text x="114.6" y="67.2">PCIE_CLK_nREQ52</text>
<text x="120.3" y="77.3">PCIE_TX+47</text>
<text x="120.3" y="74.8">PCIE_TX-49</text>
<text x="223.7" y="72.3">CM_3V3</text>
<text x="120" y="79.9">PCIE_RX-43</text>
<text x="120" y="82.4">PCIE_RX+41</text>
<text x="219.9" y="79.9">SD_PWD_ON</text>
<text x="28.1" y="93.9">CM_5V77</text>
<text x="26.9" y="98.9">CM_3V384</text>
<text x="23" y="118">PCIE_nRST 109</text>
<text x="241.3" y="119.3">M2_3V3</text>
<text x="16.9" y="123.1">PCIE_CLK_nWAKE 104</text>
<text x="18.1" y="120.5">PCIE_CLK_nREQ 102</text>
<text x="20.1" y="125.6">PCIE_PWR_EN 106</text>
<text x="22.4" y="130.7">PCIE_CLK+ 110</text>
<text x="22.4" y="133.2">PCIE_CLK- 112</text>
<text x="182.9" y="135.8">SUSCLK</text>
<text x="216" y="134.5">SUSCLK</text>
<text x="23.5" y="138.3">PCIE_RX+ 116</text>
<text x="23.5" y="140.8">PCIE_RX- 118</text>
<text x="118.9" y="143.4">PCIE_CLK+55</text>
<text x="23.8" y="148.5">PCIE_TX- 124</text>
<text x="23.8" y="145.9">PCIE_TX+ 122</text>
<text x="118.9" y="145.9">PCIE_CLK-53</text>
<text x="30.7" y="170.1">ETH_P0-</text>
<text x="68.8" y="171.3">ETH_P2-</text>
<text x="30.7" y="175.1">ETH_P0+</text>
<text x="68.8" y="176.4">ETH_P2+</text>
<text x="129.5" y="176.4">CM_3V3</text>
<text x="30.7" y="180.2">ETH_P1+</text>
<text x="30.7" y="185.3">ETH_P1-</text>
<text x="68.8" y="181.5">ETH_P3+</text>
<text x="129.5" y="181.5">CM_3V3</text>
<text x="68.8" y="186.6">ETH_P3-</text>
</g>
<g font-size="1.3" fill="#a90000">
<text x="140.3" y="29.2">3</text>
<text x="158" y="29.2">2</text>
<text x="233.6" y="29.2">1</text>
<text x="42.5" y="30.5">3</text>
<text x="42.5" y="35.5">5</text>
<text x="60.3" y="30.5">2</text>
<text x="60.3" y="35.5">4</text>
<text x="60.3" y="33">6</text>
<text x="140.3" y="34.3">5</text>
<text x="158" y="34.3">4</text>
<text x="158" y="31.7">6</text>
<text x="233.6" y="31.7">2</text>
<text x="233.6" y="34.3">3</text>
<text x="52" y="40.1" transform="rotate(-90 52 40.1)">1</text>
<text x="149.8" y="38.8" transform="rotate(-90 149.8 38.8)">1</text>
<text x="233.6" y="36.8">4</text>
<text x="233.6" y="39.3">5</text>
<text x="233.6" y="41.9">6</text>
<text x="233.6" y="44.4">7</text>
<text x="233.6" y="47">8</text>
<text x="233" y="49.5">10</text>
<text x="233.6" y="52">9</text>
<text x="272.4" y="52">11</text>
<text x="34.9" y="60.9">4</text>
<text x="34.9" y="63.5">6</text>
<text x="93.3" y="60.9">3 ETH_P3-</text>
<text x="93.3" y="63.5">5 ETH_P3+</text>
<text x="93.3" y="60.9">3</text>
<text x="93.3" y="63.5">5</text>
<text x="129.5" y="64.7">50</text>
<text x="154.9" y="61.7" transform="rotate(-90 154.9 61.7)">2</text>
<text x="34.2" y="66">10</text>
<text x="34.2" y="68.6">12</text>
<text x="92.7" y="68.6">11ETH_P2-</text>
<text x="92.7" y="68.6">11</text>
<text x="93.3" y="66">9 ETH_P2+</text>
<text x="93.3" y="66">9</text>
<text x="129.5" y="67.3">52</text>
<text x="129.5" y="69.8">54</text>
<text x="34.2" y="73.6">24</text>
<text x="92.7" y="73.6">57SD_CLK</text>
<text x="92.7" y="76.2">62SD_CMD</text>
<text x="92.7" y="73.6">57</text>
<text x="92.7" y="76.2">62</text>
<text x="129.5" y="77.4">47</text>
<text x="129.5" y="74.9">49</text>
<text x="240.6" y="74.9">5</text>
<text x="258.4" y="74.9">1 SD_PWR</text>
<text x="258.4" y="74.9">1</text>
<text x="34.2" y="81.3">35</text>
<text x="34.2" y="78.7">36</text>
<text x="92.7" y="78.7">63SD_DAT0</text>
<text x="92.7" y="81.3">67SD_DAT1</text>
<text x="92.7" y="83.8">69SD_DAT2</text>
<text x="92.7" y="78.7">63</text>
<text x="92.7" y="81.3">67</text>
<text x="92.7" y="83.8">69</text>
<text x="129.5" y="82.5">41</text>
<text x="129.5" y="80">43</text>
<text x="240.6" y="80">4</text>
<text x="258.4" y="80">3</text>
<text x="34.2" y="86.3">51</text>
<text x="34.2" y="88.9">55</text>
<text x="92.7" y="86.3">61SD_DAT3</text>
<text x="92.7" y="88.9">75SD_PWD_ON</text>
<text x="92.7" y="86.3">61</text>
<text x="92.7" y="88.9">75</text>
<text x="129.5" y="87.6">35</text>
<text x="129.5" y="85.1">37</text>
<text x="250.2" y="84.5" transform="rotate(-90 250.2 84.5)">2</text>
<text x="34.2" y="94">79</text>
<text x="34.2" y="94">81</text>
<text x="34.2" y="94">85</text>
<text x="34.2" y="94">87</text>
<text x="34.2" y="94">77</text>
<text x="35.5" y="94">3</text>
<text x="92.7" y="94">93</text>
<text x="129.5" y="95.2">25</text>
<text x="129.5" y="92.7">29</text>
<text x="129.5" y="90.1">31</text>
<text x="34.2" y="96.5">78</text>
<text x="34.2" y="101.6">86</text>
<text x="34.2" y="99">84</text>
<text x="92.7" y="99">21</text>
<text x="92.7" y="96.5">92</text>
<text x="92.7" y="101.6">95</text>
<text x="129.5" y="100.3">19</text>
<text x="129.5" y="97.8">23</text>
<text x="34.2" y="104.1">88</text>
<text x="34.2" y="106.7">90</text>
<text x="92.7" y="106.7">13</text>
<text x="92.7" y="106.7">22</text>
<text x="92.7" y="106.7">32</text>
<text x="92.7" y="106.7">42</text>
<text x="92.7" y="106.7">52</text>
<text x="92.7" y="106.7">59</text>
<text x="92.7" y="106.7">60</text>
<text x="92.7" y="106.7">65</text>
<text x="92.7" y="106.7">71</text>
<text x="92.7" y="106.7">98</text>
<text x="93.3" y="106.7">1</text>
<text x="93.3" y="106.7">2</text>
<text x="93.3" y="106.7">7</text>
<text x="93.3" y="106.7">8</text>
<text x="93.9" y="106.7">4</text>
<text x="93.9" y="106.7">3</text>
<text x="93.9" y="106.7">6</text>
<text x="129.5" y="107.9">11</text>
<text x="129.5" y="105.4">13</text>
<text x="129.5" y="102.8">17</text>
<text x="130.1" y="113">5</text>
<text x="130.1" y="110.5">7</text>
<text x="33.6" y="118.1">109</text>
<text x="94.6" y="118.1">103</text>
<text x="177.8" y="118.1">10</text>
<text x="33.6" y="120.6">102</text>
<text x="33.6" y="123.2">104</text>
<text x="33.6" y="125.7">106</text>
<text x="94.6" y="120.6">105</text>
<text x="94.6" y="125.7">128</text>
<text x="33.6" y="130.8">110</text>
<text x="94.6" y="128.2">130</text>
<text x="94.6" y="130.8">140</text>
<text x="129.5" y="130.8">38</text>
<text x="177.8" y="128.2">69</text>
<text x="236.2" y="129" transform="rotate(-90 236.2 129)">1</text>
<text x="241.3" y="127.7" transform="rotate(-90 241.3 127.7)">5</text>
<text x="33.6" y="133.3">112</text>
<text x="94.6" y="135.9">134</text>
<text x="94.6" y="133.3">142</text>
<text x="177.8" y="135.9">68</text>
<text x="226.6" y="134.6">4</text>
<text x="246.9" y="134.6">2</text>
<text x="33.6" y="138.4">116</text>
<text x="33.6" y="140.9">118</text>
<text x="94.6" y="138.4">136</text>
<text x="94.6" y="143.5">157</text>
<text x="129.5" y="143.5">55</text>
<text x="241.3" y="142.9" transform="rotate(-90 241.3 142.9)">3</text>
<text x="33.6" y="146">122</text>
<text x="33.6" y="148.6">124</text>
<text x="94.6" y="146">159</text>
<text x="94.6" y="148.6">169</text>
<text x="129.5" y="146">53</text>
<text x="94.6" y="153.6">163</text>
<text x="94.6" y="151.1">171</text>
<text x="154.9" y="155.6" transform="rotate(-90 154.9 155.6)">1</text>
<text x="33.6" y="156.2">107</text>
<text x="33.6" y="156.2">113</text>
<text x="33.6" y="156.2">119</text>
<text x="33.6" y="156.2">125</text>
<text x="33.6" y="156.2">131</text>
<text x="33.6" y="156.2">137</text>
<text x="33.6" y="156.2">144</text>
<text x="33.6" y="156.2">161</text>
<text x="33.6" y="156.2">167</text>
<text x="33.6" y="156.2">173</text>
<text x="33.6" y="156.2">120</text>
<text x="33.6" y="156.2">150</text>
<text x="33.6" y="156.2">180</text>
<text x="33.6" y="156.2">191</text>
<text x="34.9" y="156.2">20</text>
<text x="34.9" y="156.2">50</text>
<text x="34.9" y="156.2">80</text>
<text x="34.9" y="156.2">91</text>
<text x="36.1" y="156.2">8</text>
<text x="36.1" y="156.2">4</text>
<text x="36.1" y="156.2">6</text>
<text x="36.1" y="156.2">2</text>
<text x="36.1" y="156.2">5</text>
<text x="36.1" y="156.2">9</text>
<text x="36.1" y="156.2">7</text>
<text x="94.6" y="156.2">165</text>
</g>
<g font-size="1.3" fill="#725600">
<text x="21.8" y="36.5">5V_EN</text>
<text x="118.4" y="42.9">3V3_EN</text>
<text x="27.3" y="82.3">ID_SC</text>
<text x="27.3" y="79.7">ID_SD</text>
<text x="24.5" y="87.3">UART_RX</text>
<text x="24.8" y="89.9">UART_TX</text>
<text x="96.7" y="95">RPIBOOT</text>
<text x="96.7" y="100">ACT_LED</text>
<text x="96.7" y="97.5">PWR_BTN</text>
<text x="25.4" y="102.6">CM_3V3</text>
<text x="96.7" y="102.6">PWR_LED</text>
<text x="100.5" y="119.1">USB2_D-</text>
<text x="100.5" y="121.6">USB2_D+</text>
<text x="252.9" y="135.6">RTC_CLOCK</text>
<text x="52.3" y="171.2">ETH_MDIA+</text>
<text x="90.4" y="172.4">ETH_MDIC+</text>
<text x="52.3" y="176.2">ETH_MDIA-</text>
<text x="90.4" y="177.5">ETH_MDIC-</text>
<text x="114.9" y="177.5">ID_SD</text>
<text x="52.3" y="181.3">ETH_MDIB+</text>
<text x="90.4" y="182.6">ETH_MDID+</text>
<text x="114.9" y="182.6">ID_SC</text>
<text x="52.3" y="186.4">ETH_MDIB-</text>
<text x="90.4" y="187.7">ETH_MDID-</text>
</g>
<g font-size="1.3" fill="#840084">
<text x="52.4" y="81.2">2x 10164227-1001A1RLF</text>
<text x="60.4" y="78.7">Amphenol</text>
<text x="52.9" y="142.2">2x 10164227-1001A1RLF</text>
<text x="60.9" y="139.7">Amphenol</text>
</g>
</svg>
